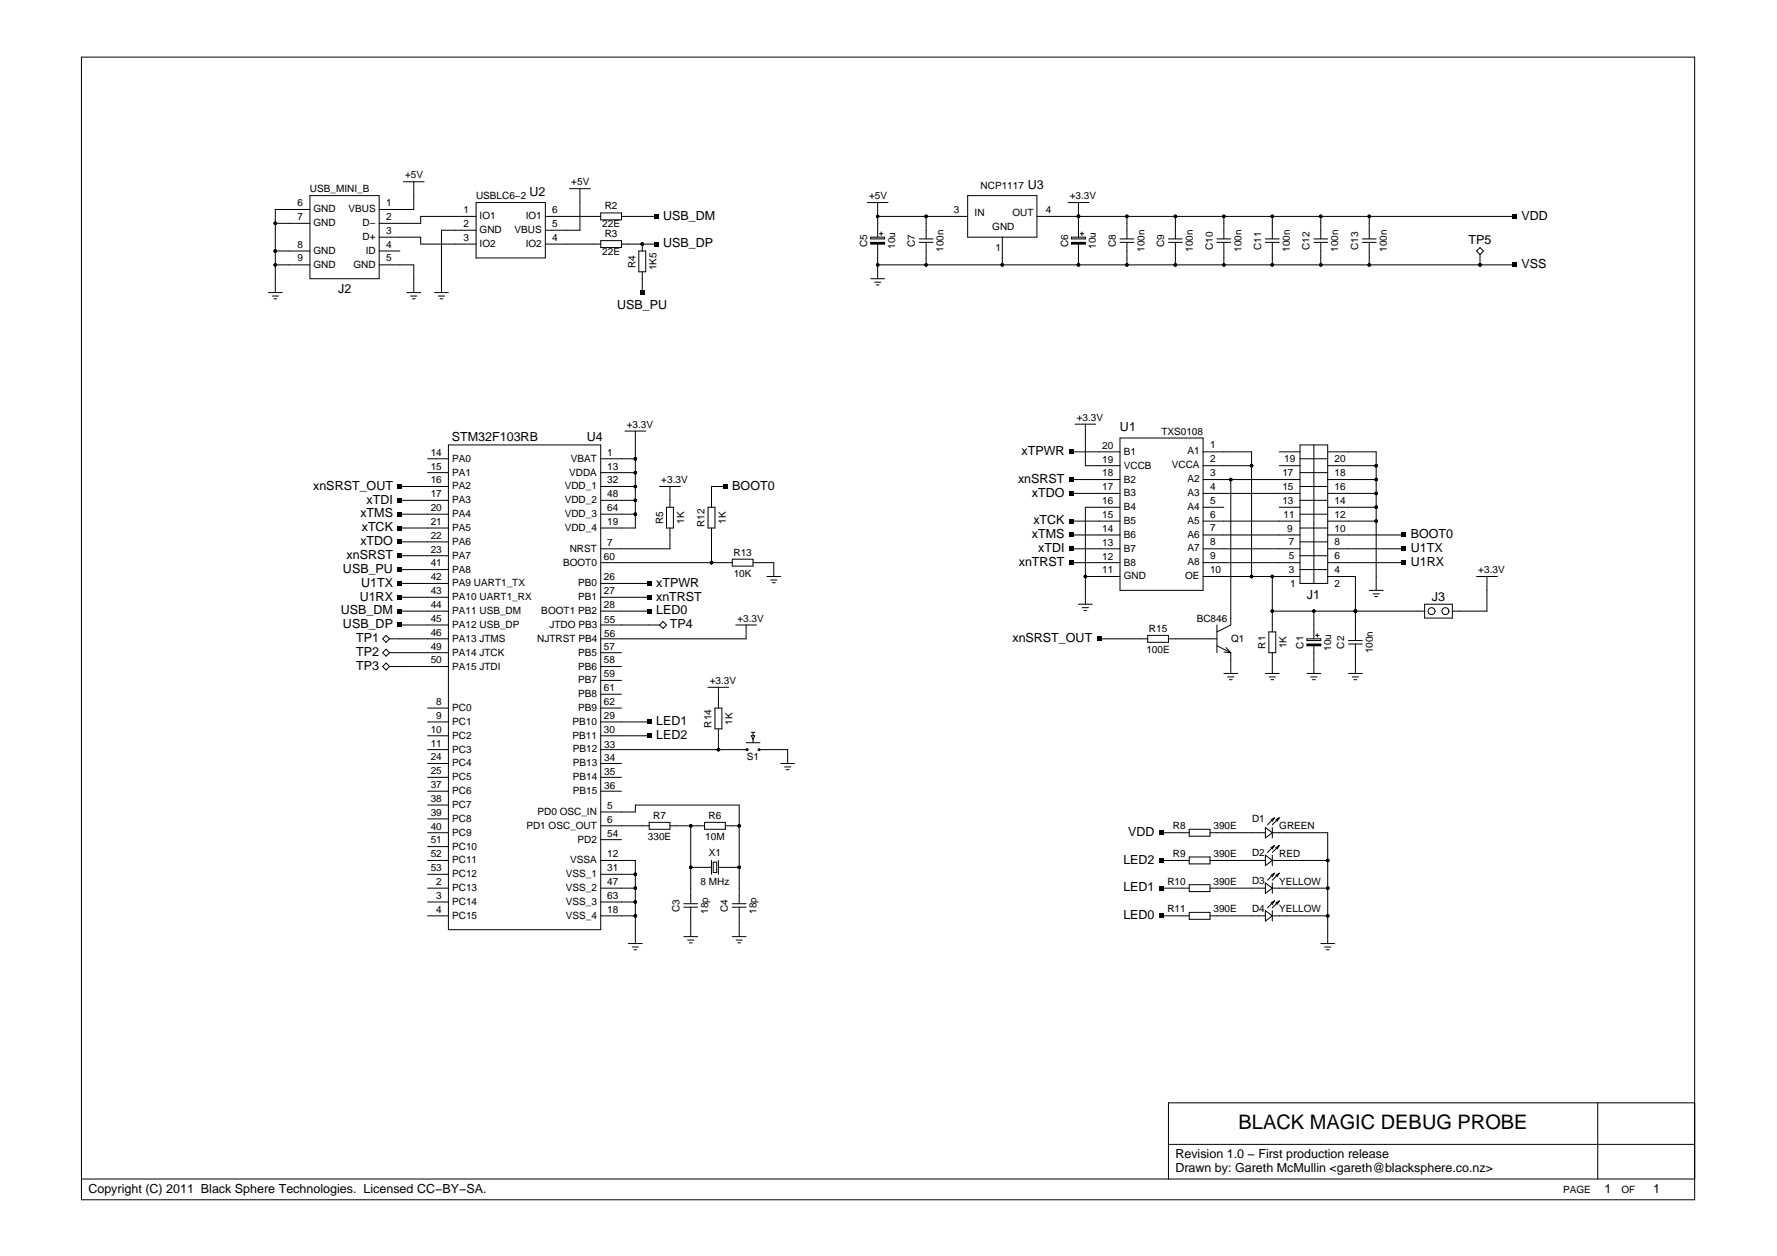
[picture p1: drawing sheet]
<svg xmlns="http://www.w3.org/2000/svg" width="297mm" height="210mm" viewBox="0 0 297 210" stroke-linecap="round" stroke-linejoin="round" font-family="sans-serif">
<g fill="none" stroke="#000" stroke-width=".17">
<path d="M13.6 9.5h269.7v191h-269.7zM46 37.3h5.8M51.8 35h-5.8v13.9M51.8 32.7h11.6v13.9h-11.6zM63.4 39.6h6.9v1.2h9.3M67.4 30.4h3.5M69.2 30.4v4.6h-5.8M79.6 33.9h11.6v9.2h-11.6zM79.6 36.2h-9.3v1.1h-6.9M79.6 38.5h-5.8v10.4M91.2 36.2h9.2M95.2 31.5h3.5"/>
<path d="M96.9 31.5v7h-5.7M100.4 35.6h3.5v1.1h-3.5zM103.9 36.2h5.8M145 33.9h3.4M145.6 39.6h2.3v.3h-2.3zM146.7 36.2h15.1M146.7 33.9v5.7M147 39.1h.6M147.3 38.8v.5M153.7 39.9h2.3M154.8 36.2v3.7M161.8 32.7h11.5v6.9h-11.5z"/>
<path d="M167.5 39.6v4.7M173.3 36.2h79.9M178.5 33.9h3.5M179.1 39.6h2.3v.3h-2.3zM180.3 33.9v5.7M180.6 39.1h.5M180.9 38.8v.5M187.2 39.9h2.3M188.4 36.2v3.7M195.3 39.9h2.3M196.5 36.2v3.7M203.4 39.9h2.3"/>
<path d="M204.6 36.2v3.7M211.5 39.9h2.3M212.7 36.2v3.7M219.6 39.9h2.3M220.8 36.2v3.7M227.7 39.9h2.3M228.9 36.2v3.7M44.9 48.9h2.3M45.5 49.5h1M45.8 49.9h.5M46 42h5.8M46 44.3h5.8"/>
<path d="M63.4 44.3h5.8v4.6M63.4 42h3.5M68 48.9h2.3M68.6 49.5h1.1M68.9 49.9h.5M72.6 48.9h2.4M73.3 49.5h1M73.6 49.9h.4M91.2 40.8h9.2M100.4 40.2h3.5v1.2h-3.5zM103.9 40.8h5.8M106.8 42h1.1v3.4h-1.1z"/>
<path d="M107.4 40.8v1.2M107.4 45.4v3.5M145.6 40.5h2.3v.3h-2.3zM145.6 46.6h2.3M146.2 47.2h1M146.5 47.6h.4M146.7 44.3h106.5M146.7 40.8v5.8M153.7 40.5h2.3M154.8 40.5v3.8M179.1 40.5h2.3v.3h-2.3zM180.3 40.8v3.5"/>
<path d="M187.2 40.5h2.3M188.4 40.5v3.8M195.3 40.5h2.3M196.5 40.5v3.8M203.4 40.5h2.3M204.6 40.5v3.8M211.5 40.5h2.3M212.7 40.5v3.8M219.6 40.5h2.3M220.8 40.5v3.8M227.7 40.5h2.3M228.9 40.5v3.8"/>
<path d="M247.4 42.5v1.8M247.4 41.4l.6 .6-.6 .5-.6-.5zM71.5 76.7h3.5M71.5 79h3.5M75 74.4h25.4v81h-25.4zM100.4 76.7h5.8M100.4 79h5.8M104.5 72h3.4M106.2 72v16.2h-5.8M179.1 75.5h8.1M179.7 70.9h3.5M181.4 70.9v6.9h5.8"/>
<path d="M187.2 73.2h13.9v25.5h-13.9zM201.1 77.8h8.1M201.1 75.5h8.1v20.8M213.8 77.8h3.5M213.8 75.5h3.5M217.3 74.4h4.6v23.1h-4.6zM217.3 76.7h4.6M217.3 79h4.6M219.6 74.4v23.1M221.9 77.8h8.1M221.9 75.5h8.1v23.2M66.9 97.5h8.1"/>
<path d="M66.9 81.3h8.1M66.9 83.6h8.1M66.9 85.9h8.1M66.9 88.2h8.1M66.9 90.6h8.1M66.9 92.9h8.1M66.9 95.2h8.1M66.9 99.8h8.1M100.4 97.5h8.1M100.4 94h22M100.4 81.3h5.8M100.4 83.6h5.8"/>
<path d="M100.4 85.9h5.8M100.4 99.8h8.1M110.3 81.3h3.4M111.4 84.8h1.2v3.4h-1.2zM112 88.2v3.5h-11.6M112 81.3v3.5M118.4 84.8h1.1v3.4h-1.1zM118.9 88.2v5.8M121.2 81.3h-2.3v3.5M122.4 93.5h3.5v1.1h-3.5zM125.9 94h3.4v2.3M128.2 96.3h2.3"/>
<path d="M128.8 96.9h1.1M129.1 97.4h.5M179.1 94h8.1M179.1 91.7h8.1M179.1 89.4h8.1M179.1 87.1h8.1M179.1 82.5h8.1M179.1 80.1h8.1M181.4 96.3h5.8M187.2 84.8h-5.8v16.2M201.1 96.3h16.2M201.1 94h16.2"/>
<path d="M201.1 91.7h16.2M201.1 89.4h16.2M201.1 87.1h16.2M201.1 84.8h3.5M201.1 82.5h16.2M201.1 80.1h16.2M205.7 80.1v24.3l-2.3 1.2M212.7 96.3v9.3M213.8 84.8h3.5M217.3 81.3h4.6M217.3 83.6h4.6M217.3 85.9h4.6"/>
<path d="M217.3 88.2h4.6M217.3 90.6h4.6M217.3 92.9h4.6M217.3 95.2h4.6M221.9 96.3h4.7v10.8M221.9 94h12.8M221.9 91.7h12.8M221.9 89.4h12.8M221.9 87.1h8.1M221.9 84.8h8.1M221.9 82.5h8.1M221.9 80.1h8.1"/>
<path d="M228.9 98.7h2.3M229.5 99.2h1.1M229.8 99.7h.5M246.8 96.3h3.5M248.6 96.3v5.8h-5.8M64 109.1l.5-.6 .6 .6-.6 .6zM64.5 106.2l.6 .6-.6 .5-.5-.5zM64.5 110.8l.6 .6-.6 .6-.5-.6zM65.1 106.8h9.9M65.1 109.1h9.9M65.1 111.4h9.9M66.9 102.1h8.1"/>
<path d="M66.9 104.4h8.1M71.5 118.3h3.5M100.4 102.1h8.1M100.4 109.1h3.5M100.4 118.3h3.5M100.4 116h3.5M100.4 113.7h3.5M100.4 111.4h3.5M100.4 104.4h9.9M110.8 103.9l.6 .5-.6 .6-.5-.6zM118.4 114.9h3.4M119.5 118.3h1.2v3.5h-1.2z"/>
<path d="M120.1 114.9v3.4M123 104.4h3.5M124.7 104.4v2.4h-24.3M180.3 101h2.3M180.9 101.6h1.1M181.2 102h.5M183.7 106.8h8.1M191.8 106.2h3.5v1.1h-3.5zM195.3 106.8h8.1M203.4 107.9l2.3 1.2M203.4 104.4v4.7M204.6 112.5h2.3"/>
<path d="M204.6 109l1.1 .1M204.9 108.2l.8 .9M205.2 113.1h1.1M205.5 113.6h.5M205.7 109.1v3.4M211.5 112.5h2.3M212.1 105.6h1.2v3.5h-1.2zM212.2 113.1h1M212.4 113.6h.5M212.7 109.1v3.4M212.7 102.1h25.4M218.5 112.5h2.3"/>
<path d="M218.5 106.8h2.3v.3h-2.3zM218.5 107.6h2.3v.3h-2.3zM219.1 113.1h1M219.4 113.6h.5M219.6 102.1v4.7M219.6 107.9v4.6M219.9 106.2h.6M220.2 105.9v.6M225.4 112.5h2.3M225.4 107.6h2.3M225.4 107.1h2.3M226 113.1h1.1"/>
<path d="M226.3 113.6h.5M226.6 107.6v4.9M238.1 101h4.7v2.3h-4.7zM71.5 139.2h3.5M71.5 123h3.5M71.5 120.7h3.5M71.5 129.9h3.5M71.5 127.6h3.5M71.5 125.3h3.5M71.5 136.9h3.5M71.5 134.5h3.5M71.5 132.2h3.5"/>
<path d="M100.4 123h8.1M100.4 120.7h8.1M100.4 129.9h3.5M100.4 127.6h3.5M100.4 125.3h24.3M100.4 138h8.1M100.4 135.7h5.8v-1.2h17.4v16.5M100.4 132.2h3.5M108.5 137.4h3.5v1.2h-3.5zM112 138h5.8M115.5 138v13M117.8 137.4h3.4v1.2h-3.4z"/>
<path d="M120.1 121.8v3.5M121.2 138h2.4M124.7 124.1h2.3M125.6 123h.6l-.3 .5zM125.6 122.4h.6M125.9 122.4v.6M125.9 123.5v.6M127 125.3h4.7v2.3M130.5 127.6h2.3M131.1 128.2h1.1M131.4 128.6h.5M194.2 139.2h4.6"/>
<path d="M198.8 138.6h3.5v1.1h-3.5zM202.3 139.2h9.2M211.5 138.3l1.2 .9-1.2 .8zM212.7 139.2h9.2v18.5M212.7 138.3v1.7M213 136.7l-.3 .6M213 136.7l-.6 .3M213 136.7l-1.1 1.1M213.8 136.7l-.3 .6M213.8 136.7l-.5 .3M213.8 136.7l-1.1 1.1M71.5 153.1h3.5"/>
<path d="M71.5 148.4h3.5M71.5 143.8h3.5M71.5 150.7h3.5M71.5 146.1h3.5M71.5 141.5h3.5M100.4 153.1h5.8M100.4 148.4h5.8M100.4 143.8h5.8v13.9M100.4 150.7h5.8M100.4 140.3h3.5M100.4 146.1h5.8M105 157.7h2.4"/>
<path d="M105.7 158.3h1M106 158.7h.4M114.3 151h2.3M114.3 151.6h2.3M114.3 156.5h2.3M114.9 157.1h1.1M115.2 157.6h.5M115.5 145h3.4M115.5 151.6v4.9M118.9 143.8v2.3M119.2 144.1h.6v1.7h-.6zM120.1 145h3.5"/>
<path d="M120.1 143.8v2.3M122.4 151h2.3M122.4 151.6h2.3M122.4 156.5h2.3M123 157.1h1.1M123.3 157.6h.5M123.6 151.6v4.9M194.2 153.1h4.6M194.2 148.4h4.6M194.2 143.8h4.6M198.8 143.2h3.5v1.2h-3.5zM198.8 147.8h3.5v1.2h-3.5z"/>
<path d="M198.8 152.5h3.5v1.1h-3.5zM202.3 153.1h9.2M202.3 148.4h9.2M202.3 143.8h9.2M211.5 142.9l1.2 .9-1.2 .9zM211.5 147.6l1.2 .8-1.2 .9zM211.5 152.2l1.2 .9-1.2 .8zM212.7 142.9v1.8M212.7 147.6v1.7M212.7 152.2v1.7M212.7 153.1h9.2M212.7 148.4h9.2"/>
<path d="M212.7 143.8h9.2M213 141.3l-.3 .6M213 141.3l-.6 .4M213 141.3l-1.1 1.2M213 145.9l-.3 .6M213 145.9l-.6 .4M213 145.9l-1.1 1.2M213 150.6l-.3 .5M213 150.6l-.6 .3M213 150.6l-1.1 1.1M213.8 141.3l-.3 .6M213.8 141.3l-.5 .4"/>
<path d="M213.8 141.3l-1.1 1.2M213.8 145.9l-.3 .6M213.8 145.9l-.5 .4M213.8 145.9l-1.1 1.2M213.8 150.6l-.3 .5M213.8 150.6l-.5 .3M213.8 150.6l-1.1 1.1M220.8 157.7h2.3M221.4 158.3h1.1M221.7 158.7h.5M13.6 197h269.7M195.3 191.2h88"/>
<path d="M267.1 184.3v12.7M283.3 184.3h-88v12.7"/>
<circle cx="239.3" cy="102.1" r=".58"/>
<circle cx="241.6" cy="102.1" r=".58"/>
<circle cx="124.9" cy="125.3" r=".16"/>
<circle cx="126.9" cy="125.3" r=".16"/>
</g>
<g fill="#000">
<path d="M109.3 35.8h.7v.7h-.7zM252.8 35.8h.7v.7h-.7zM107 48.5h.7v.7h-.7zM109.3 40.4h.7v.7h-.7zM252.8 43.9h.7v.7h-.7zM178.8 79.8h.7v.7h-.7zM178.8 75.2h.7v.7h-.7zM66.5 94.8h.7v.7h-.7zM66.5 81h.7v.6h-.7zM66.5 83.3h.7v.7h-.7zM66.5 85.6h.7v.7h-.7zM66.5 87.9h.7v.7h-.7z"/>
<path d="M66.5 90.2h.7v.7h-.7zM66.5 92.5h.7v.7h-.7zM66.5 97.2h.7v.7h-.7zM66.5 99.5h.7v.7h-.7zM108.2 97.2h.7v.7h-.7zM108.2 99.5h.7v.7h-.7zM120.9 81h.7v.6h-.7zM178.8 89.1h.7v.6h-.7zM178.8 91.4h.7v.7h-.7zM178.8 86.7h.7v.7h-.7zM178.8 82.1h.7v.7h-.7zM178.8 93.7h.7v.7h-.7z"/>
<path d="M234.3 89.1h.7v.6h-.7zM234.3 91.4h.7v.7h-.7zM234.3 93.7h.7v.7h-.7zM66.5 101.8h.7v.7h-.7zM66.5 104.1h.7v.7h-.7zM108.2 101.8h.7v.7h-.7zM183.4 106.4h.7v.7h-.7zM108.2 120.3h.7v.7h-.7zM108.2 122.6h.7v.7h-.7zM193.8 138.8h.7v.7h-.7zM193.8 152.7h.7v.7h-.7zM193.8 148.1h.7v.7h-.7z"/>
<path d="M193.8 143.5h.7v.6h-.7z"/>
<circle cx="46" cy="37.3" r=".29"/>
<circle cx="146.7" cy="36.2" r=".29"/>
<circle cx="154.8" cy="36.2" r=".29"/>
<circle cx="180.3" cy="36.2" r=".29"/>
<circle cx="188.4" cy="36.2" r=".29"/>
<circle cx="196.5" cy="36.2" r=".29"/>
<circle cx="204.6" cy="36.2" r=".29"/>
<circle cx="212.7" cy="36.2" r=".29"/>
<circle cx="220.8" cy="36.2" r=".29"/>
<circle cx="228.9" cy="36.2" r=".29"/>
<circle cx="46" cy="42" r=".29"/>
<circle cx="46" cy="44.3" r=".29"/>
<circle cx="107.4" cy="40.8" r=".29"/>
<circle cx="146.7" cy="44.3" r=".29"/>
<circle cx="154.8" cy="44.3" r=".29"/>
<circle cx="167.5" cy="44.3" r=".29"/>
<circle cx="180.3" cy="44.3" r=".29"/>
<circle cx="188.4" cy="44.3" r=".29"/>
<circle cx="196.5" cy="44.3" r=".29"/>
<circle cx="204.6" cy="44.3" r=".29"/>
<circle cx="212.7" cy="44.3" r=".29"/>
<circle cx="220.8" cy="44.3" r=".29"/>
<circle cx="228.9" cy="44.3" r=".29"/>
<circle cx="247.4" cy="44.3" r=".29"/>
<circle cx="106.2" cy="79" r=".29"/>
<circle cx="106.2" cy="76.7" r=".29"/>
<circle cx="209.2" cy="77.8" r=".29"/>
<circle cx="230" cy="77.8" r=".29"/>
<circle cx="106.2" cy="85.9" r=".29"/>
<circle cx="106.2" cy="81.3" r=".29"/>
<circle cx="106.2" cy="83.6" r=".29"/>
<circle cx="118.9" cy="94" r=".29"/>
<circle cx="181.4" cy="96.3" r=".29"/>
<circle cx="205.7" cy="80.1" r=".29"/>
<circle cx="209.2" cy="96.3" r=".29"/>
<circle cx="212.7" cy="96.3" r=".29"/>
<circle cx="230" cy="87.1" r=".29"/>
<circle cx="230" cy="80.1" r=".29"/>
<circle cx="230" cy="82.5" r=".29"/>
<circle cx="230" cy="84.8" r=".29"/>
<circle cx="212.7" cy="102.1" r=".29"/>
<circle cx="219.6" cy="102.1" r=".29"/>
<circle cx="226.6" cy="102.1" r=".29"/>
<circle cx="115.5" cy="138" r=".29"/>
<circle cx="120.1" cy="125.3" r=".29"/>
<circle cx="123.6" cy="138" r=".29"/>
<circle cx="106.2" cy="148.4" r=".29"/>
<circle cx="106.2" cy="146.1" r=".29"/>
<circle cx="106.2" cy="153.1" r=".29"/>
<circle cx="106.2" cy="150.7" r=".29"/>
<circle cx="115.5" cy="145" r=".29"/>
<circle cx="123.6" cy="145" r=".29"/>
<circle cx="221.9" cy="148.4" r=".29"/>
<circle cx="221.9" cy="153.1" r=".29"/>
<circle cx="221.9" cy="143.8" r=".29"/>
</g>
<path d="M145.6 40.6h2.3M179.1 40.6h2.3M218.5 107.8h2.3" fill="none" stroke="#000" stroke-width=".29"/>
<text font-size="3.3" x="207" y="188.7">BLACK MAGIC DEBUG PROBE</text>
<g font-size="2.1">
<text x="88.5" y="32.7">U2</text>
<text x="171.8" y="31.5">U3</text>
<text x="110.8" y="36.7">USB_DM</text>
<text x="110.8" y="41.4">USB_DP</text>
<text x="245.5" y="40.8">TP5</text>
<text x="254.3" y="36.7">VDD</text>
<text x="254.3" y="44.8">VSS</text>
<text x="56.5" y="48.9">J2</text>
<text x="103.2" y="51.6">USB_PU</text>
<text x="75.5" y="73.8">STM32F103RB</text>
<text x="98.1" y="73.8">U4</text>
<text x="170.8" y="76.1">xTPWR</text>
<text x="187.2" y="72">U1</text>
<text x="52.3" y="81.8">xnSRST_OUT</text>
<text x="122.4" y="81.8">BOOT0</text>
<text x="170.2" y="80.7">xnSRST</text>
<text x="172.5" y="83">xTDO</text>
<text x="60.2" y="86.5">xTMS</text>
<text x="60.5" y="88.8">xTCK</text>
<text x="61.3" y="84.2">xTDI</text>
<text x="172.5" y="90">xTMS</text>
<text x="172.7" y="87.6">xTCK</text>
<text x="235.8" y="90">BOOT0</text>
<text x="57.3" y="95.7">USB_PU</text>
<text x="57.9" y="93.4">xnSRST</text>
<text x="60.2" y="91.1">xTDO</text>
<text x="170.3" y="94.6">xnTRST</text>
<text x="173.5" y="92.3">xTDI</text>
<text x="235.8" y="92.3">U1TX</text>
<text x="235.8" y="94.6">U1RX</text>
<text x="60.1" y="100.4">U1RX</text>
<text x="60.4" y="98">U1TX</text>
<text x="109.7" y="98">xTPWR</text>
<text x="109.7" y="100.4">xnTRST</text>
<text x="218.5" y="100.2">J1</text>
<text x="239.4" y="100.4">J3</text>
<text x="57" y="102.7">USB_DM</text>
<text x="57.3" y="105">USB_DP</text>
<text x="59.5" y="107.3">TP1</text>
<text x="109.7" y="102.7">LED0</text>
<text x="112" y="105">TP4</text>
<text x="169.2" y="107.3">xnSRST_OUT</text>
<text x="59.5" y="111.9">TP3</text>
<text x="59.5" y="109.6">TP2</text>
<text x="109.7" y="121.2">LED1</text>
<text x="109.7" y="123.5">LED2</text>
<text x="188.6" y="139.7">VDD</text>
<text x="187.8" y="149">LED1</text>
<text x="187.8" y="144.3">LED2</text>
<text x="187.8" y="153.6">LED0</text>
<text x="196.5" y="193.6">Revision 1.0 − First production release</text>
<text x="196.5" y="195.9">Drawn by: Gareth McMullin &lt;gareth@blacksphere.co.nz&gt;</text>
<text x="14.8" y="199.4">Copyright (C) 2011 Black Sphere Technologies. Licensed CC−BY−SA.</text>
<text x="268.2" y="199.4">1</text>
<text x="276.3" y="199.4">1</text>
</g>
<g font-size="1.7">
<text x="67.7" y="29.8">+5V</text>
<text x="49.7" y="34.4">6</text>
<text x="51.8" y="32.1">USB_MINI_B</text>
<text x="52.4" y="35.5">GND</text>
<text x="58.2" y="35.5">VBUS</text>
<text x="64.5" y="34.4">1</text>
<text x="77.5" y="35.6">1</text>
<text x="79.6" y="33.3">USBLC6−2</text>
<text x="92.3" y="35.6">6</text>
<text x="95.5" y="31">+5V</text>
<text x="101.1" y="35">R2</text>
<text x="145.3" y="33.3">+5V</text>
<text x="159.4" y="35.6">3</text>
<text x="163.9" y="31.5">NCP1117</text>
<text x="174.8" y="35.6">4</text>
<text x="178.8" y="33.3">+3.3V</text>
<text x="49.7" y="36.7">7</text>
<text x="49.7" y="41.4">8</text>
<text x="52.4" y="37.8">GND</text>
<text x="60.6" y="40.1">D+</text>
<text x="60.6" y="37.8">D−</text>
<text x="64.5" y="41.4">4</text>
<text x="64.5" y="39.1">3</text>
<text x="64.5" y="36.7">2</text>
<text x="77.5" y="37.9">2</text>
<text x="77.5" y="40.2">3</text>
<text x="80.2" y="36.6">IO1</text>
<text x="80.2" y="38.9">GND</text>
<text x="80.2" y="41.2">IO2</text>
<text x="86" y="38.9">VBUS</text>
<text x="87.9" y="41.2">IO2</text>
<text x="87.9" y="36.6">IO1</text>
<text x="92.3" y="37.9">5</text>
<text x="92.3" y="40.2">4</text>
<text x="100.7" y="37.9">22E</text>
<text x="101.1" y="39.6">R3</text>
<text x="145" y="41.3" transform="rotate(-90 145 41.3)">C5</text>
<text x="149.6" y="41.6" transform="rotate(-90 149.6 41.6)">10u</text>
<text x="152.9" y="41.3" transform="rotate(-90 152.9 41.3)">C7</text>
<text x="162.9" y="36.2">IN</text>
<text x="165.9" y="38.5">GND</text>
<text x="166.4" y="42">1</text>
<text x="169.3" y="36.2">OUT</text>
<text x="178.5" y="41.3" transform="rotate(-90 178.5 41.3)">C6</text>
<text x="183.2" y="41.6" transform="rotate(-90 183.2 41.6)">10u</text>
<text x="186.5" y="41.3" transform="rotate(-90 186.5 41.3)">C8</text>
<text x="194.6" y="41.3" transform="rotate(-90 194.6 41.3)">C9</text>
<text x="202.7" y="41.7" transform="rotate(-90 202.7 41.7)">C10</text>
<text x="210.8" y="41.7" transform="rotate(-90 210.8 41.7)">C11</text>
<text x="218.9" y="41.7" transform="rotate(-90 218.9 41.7)">C12</text>
<text x="227" y="41.7" transform="rotate(-90 227 41.7)">C13</text>
<text x="49.7" y="43.7">9</text>
<text x="52.4" y="42.4">GND</text>
<text x="52.4" y="44.7">GND</text>
<text x="59.1" y="44.7">GND</text>
<text x="61.1" y="42.4">ID</text>
<text x="64.5" y="43.7">5</text>
<text x="100.7" y="42.6">22E</text>
<text x="106.2" y="44.8" transform="rotate(-90 106.2 44.8)">R4</text>
<text x="109.7" y="45.2" transform="rotate(-90 109.7 45.2)">1K5</text>
<text x="157.7" y="42.1" transform="rotate(-90 157.7 42.1)">100n</text>
<text x="191.3" y="42.1" transform="rotate(-90 191.3 42.1)">100n</text>
<text x="199.4" y="42.1" transform="rotate(-90 199.4 42.1)">100n</text>
<text x="207.5" y="42.1" transform="rotate(-90 207.5 42.1)">100n</text>
<text x="215.6" y="42.1" transform="rotate(-90 215.6 42.1)">100n</text>
<text x="223.7" y="42.1" transform="rotate(-90 223.7 42.1)">100n</text>
<text x="231.8" y="42.1" transform="rotate(-90 231.8 42.1)">100n</text>
<text x="104.8" y="71.5">+3.3V</text>
<text x="180" y="70.3">+3.3V</text>
<text x="72" y="76.2">14</text>
<text x="75.6" y="77.2">PA0</text>
<text x="95.4" y="77.2">VBAT</text>
<text x="101.5" y="76.2">1</text>
<text x="184.3" y="75">20</text>
<text x="184.3" y="77.3">19</text>
<text x="187.9" y="76">B1</text>
<text x="194.1" y="72.6">TXS0108</text>
<text x="198.5" y="75.9">A1</text>
<text x="202.3" y="74.9">1</text>
<text x="202.3" y="77.3">2</text>
<text x="214.7" y="77.3">19</text>
<text x="223.1" y="77.3">20</text>
<text x="72" y="83.1">17</text>
<text x="72" y="80.8">16</text>
<text x="72" y="78.5">15</text>
<text x="75.6" y="81.8">PA2</text>
<text x="75.6" y="79.5">PA1</text>
<text x="94.4" y="81.8">VDD_1</text>
<text x="95.1" y="79.5">VDDA</text>
<text x="101.5" y="78.5">13</text>
<text x="101.5" y="80.8">32</text>
<text x="101.5" y="83.1">48</text>
<text x="110.5" y="80.7">+3.3V</text>
<text x="184.3" y="79.6">18</text>
<text x="184.3" y="81.9">17</text>
<text x="187.9" y="78.3">VCCB</text>
<text x="187.9" y="80.6">B2</text>
<text x="187.9" y="83">B3</text>
<text x="195.9" y="78.3">VCCA</text>
<text x="198.5" y="80.6">A2</text>
<text x="198.5" y="82.9">A3</text>
<text x="202.3" y="79.6">3</text>
<text x="202.3" y="81.9">4</text>
<text x="214.4" y="81.9">15</text>
<text x="214.4" y="79.6">17</text>
<text x="223.1" y="81.9">16</text>
<text x="223.1" y="79.6">18</text>
<text x="72" y="87.7">21</text>
<text x="72" y="85.4">20</text>
<text x="75.6" y="88.7">PA5</text>
<text x="75.6" y="86.4">PA4</text>
<text x="75.6" y="84.1">PA3</text>
<text x="94.4" y="86.4">VDD_3</text>
<text x="94.4" y="88.7">VDD_4</text>
<text x="94.4" y="84.1">VDD_2</text>
<text x="101.5" y="85.4">64</text>
<text x="101.5" y="87.7">19</text>
<text x="110.8" y="87.6" transform="rotate(-90 110.8 87.6)">R5</text>
<text x="114.4" y="87.5" transform="rotate(-90 114.4 87.5)">1K</text>
<text x="117.8" y="88" transform="rotate(-90 117.8 88)">R12</text>
<text x="121.3" y="87.5" transform="rotate(-90 121.3 87.5)">1K</text>
<text x="184.3" y="84.3">16</text>
<text x="184.3" y="86.6">15</text>
<text x="184.3" y="88.9">14</text>
<text x="187.9" y="85.3">B4</text>
<text x="187.9" y="87.6">B5</text>
<text x="187.9" y="89.9">B6</text>
<text x="198.5" y="85.2">A4</text>
<text x="198.5" y="87.5">A5</text>
<text x="198.5" y="89.8">A6</text>
<text x="202.3" y="84.2">5</text>
<text x="202.3" y="86.5">6</text>
<text x="202.3" y="88.8">7</text>
<text x="214.4" y="84.2">13</text>
<text x="214.5" y="86.6">11</text>
<text x="215.2" y="88.9">9</text>
<text x="223.1" y="88.9">10</text>
<text x="223.1" y="86.6">12</text>
<text x="223.1" y="84.2">14</text>
<text x="72" y="92.4">23</text>
<text x="72" y="90">22</text>
<text x="72" y="94.7">41</text>
<text x="75.6" y="93.4">PA7</text>
<text x="75.6" y="91">PA6</text>
<text x="75.6" y="95.7">PA8</text>
<text x="94.1" y="94.5">BOOT0</text>
<text x="95.2" y="92.2">NRST</text>
<text x="100.9" y="93.5">60</text>
<text x="101.5" y="91.2">7</text>
<text x="122.6" y="92.9">R13</text>
<text x="184.3" y="91.2">13</text>
<text x="184.3" y="93.5">12</text>
<text x="184.3" y="95.8">11</text>
<text x="187.9" y="92.2">B7</text>
<text x="187.9" y="94.5">B8</text>
<text x="198.5" y="92.2">A7</text>
<text x="198.5" y="94.5">A8</text>
<text x="202.3" y="91.1">8</text>
<text x="202.3" y="93.5">9</text>
<text x="202.3" y="95.8">10</text>
<text x="215.5" y="95.8">3</text>
<text x="215.5" y="93.5">5</text>
<text x="215.5" y="91.2">7</text>
<text x="223.1" y="95.8">4</text>
<text x="223.1" y="93.5">6</text>
<text x="223.1" y="91.2">8</text>
<text x="247.1" y="95.8">+3.3V</text>
<text x="72" y="101.6">44</text>
<text x="72" y="99.3">43</text>
<text x="72" y="97">42</text>
<text x="75.6" y="100.3">PA10 UART1_RX</text>
<text x="75.6" y="98">PA9 UART1_TX</text>
<text x="96.6" y="100.3">PB1</text>
<text x="96.6" y="98">PB0</text>
<text x="100.9" y="101.6">28</text>
<text x="100.9" y="99.3">27</text>
<text x="100.9" y="97">26</text>
<text x="122.7" y="96.4">10K</text>
<text x="187.9" y="96.8">GND</text>
<text x="198.1" y="96.8">OE</text>
<text x="215.6" y="98.1">1</text>
<text x="223.1" y="98.1">2</text>
<text x="72" y="106.2">46</text>
<text x="72" y="103.9">45</text>
<text x="75.6" y="107.3">PA13 JTMS</text>
<text x="75.6" y="105">PA12 USB_DP</text>
<text x="75.6" y="102.6">PA11 USB_DM</text>
<text x="89.8" y="107.2">NJTRST PB4</text>
<text x="90.5" y="102.6">BOOT1 PB2</text>
<text x="91.8" y="104.9">JTDO PB3</text>
<text x="101" y="104.1">55</text>
<text x="101" y="106.4">56</text>
<text x="123.3" y="103.9">+3.3V</text>
<text x="192" y="105.6">R15</text>
<text x="200" y="103.9">BC846</text>
<text x="205.8" y="107.2">Q1</text>
<text x="72" y="110.9">50</text>
<text x="72" y="108.6">49</text>
<text x="75.6" y="111.9">PA15 JTDI</text>
<text x="75.6" y="109.6">PA14 JTCK</text>
<text x="96.6" y="111.9">PB6</text>
<text x="96.6" y="109.6">PB5</text>
<text x="100.9" y="113.2">59</text>
<text x="100.9" y="110.9">58</text>
<text x="100.9" y="108.6">57</text>
<text x="191.6" y="109.1">100E</text>
<text x="211.5" y="108.4" transform="rotate(-90 211.5 108.4)">R1</text>
<text x="215.1" y="108.4" transform="rotate(-90 215.1 108.4)">1K</text>
<text x="217.9" y="108.4" transform="rotate(-90 217.9 108.4)">C1</text>
<text x="222.5" y="108.7" transform="rotate(-90 222.5 108.7)">10u</text>
<text x="224.7" y="108.4" transform="rotate(-90 224.7 108.4)">C2</text>
<text x="229.5" y="109.2" transform="rotate(-90 229.5 109.2)">100n</text>
<text x="72.9" y="117.8">8</text>
<text x="75.6" y="118.8">PC0</text>
<text x="96.6" y="118.8">PB9</text>
<text x="96.6" y="116.5">PB8</text>
<text x="96.6" y="114.2">PB7</text>
<text x="100.9" y="117.8">62</text>
<text x="100.9" y="115.5">61</text>
<text x="118.6" y="114.3">+3.3V</text>
<text x="72" y="124.8">11</text>
<text x="72" y="122.4">10</text>
<text x="72.9" y="120.1">9</text>
<text x="75.6" y="125.8">PC3</text>
<text x="75.6" y="123.5">PC2</text>
<text x="75.6" y="121.1">PC1</text>
<text x="95.7" y="123.5">PB11</text>
<text x="95.7" y="121.1">PB10</text>
<text x="95.7" y="125.7">PB12</text>
<text x="100.9" y="122.4">30</text>
<text x="100.9" y="120.1">29</text>
<text x="101" y="124.9">33</text>
<text x="118.9" y="121.6" transform="rotate(-90 118.9 121.6)">R14</text>
<text x="122.5" y="121.1" transform="rotate(-90 122.5 121.1)">1K</text>
<text x="72" y="129.4">25</text>
<text x="72" y="127.1">24</text>
<text x="72" y="131.7">37</text>
<text x="75.6" y="130.4">PC5</text>
<text x="75.6" y="128.1">PC4</text>
<text x="95.7" y="130.4">PB14</text>
<text x="95.7" y="128">PB13</text>
<text x="101" y="131.9">36</text>
<text x="101" y="129.6">35</text>
<text x="101" y="127.2">34</text>
<text x="124.9" y="127.1">S1</text>
<text x="72" y="136.3">39</text>
<text x="72" y="134">38</text>
<text x="75.6" y="137.4">PC8</text>
<text x="75.6" y="135">PC7</text>
<text x="75.6" y="132.7">PC6</text>
<text x="89.8" y="136.2">PD0 OSC_IN</text>
<text x="95.7" y="132.7">PB15</text>
<text x="101.5" y="137.5">6</text>
<text x="101.5" y="135.2">5</text>
<text x="109.2" y="136.9">R7</text>
<text x="118.4" y="136.9">R6</text>
<text x="209.3" y="137.3">D1</text>
<text x="72" y="143.3">52</text>
<text x="72" y="141">51</text>
<text x="72" y="138.6">40</text>
<text x="75.6" y="142">PC10</text>
<text x="75.6" y="139.7">PC9</text>
<text x="88" y="138.5">PD1 OSC_OUT</text>
<text x="96.5" y="140.8">PD2</text>
<text x="101.5" y="139.8">54</text>
<text x="101.5" y="143.3">12</text>
<text x="108.3" y="140.4">330E</text>
<text x="117.9" y="140.4">10M</text>
<text x="118.5" y="143.1">X1</text>
<text x="196.1" y="138.6">R8</text>
<text x="196.1" y="143.2">R9</text>
<text x="202.8" y="138.6">390E</text>
<text x="202.8" y="143.2">390E</text>
<text x="209.3" y="143.1">D2</text>
<text x="213.8" y="138.6">GREEN</text>
<text x="213.8" y="143.2">RED</text>
<text x="72" y="145.6">53</text>
<text x="72.9" y="147.9">2</text>
<text x="75.6" y="146.6">PC12</text>
<text x="75.6" y="144.3">PC11</text>
<text x="75.6" y="148.9">PC13</text>
<text x="94.6" y="146.6">VSS_1</text>
<text x="94.6" y="148.9">VSS_2</text>
<text x="95.3" y="144.3">VSSA</text>
<text x="101.5" y="145.6">31</text>
<text x="101.5" y="147.9">47</text>
<text x="117.1" y="147.9">8 MHz</text>
<text x="195.1" y="147.8">R10</text>
<text x="202.8" y="147.8">390E</text>
<text x="209.3" y="147.7">D3</text>
<text x="213.8" y="147.8">YELLOW</text>
<text x="72.9" y="150.2">3</text>
<text x="72.9" y="152.5">4</text>
<text x="75.6" y="151.2">PC14</text>
<text x="75.6" y="153.6">PC15</text>
<text x="94.6" y="151.2">VSS_3</text>
<text x="94.6" y="153.6">VSS_4</text>
<text x="101.5" y="150.2">63</text>
<text x="101.5" y="152.5">18</text>
<text x="113.6" y="152.4" transform="rotate(-90 113.6 152.4)">C3</text>
<text x="118.4" y="152.7" transform="rotate(-90 118.4 152.7)">18p</text>
<text x="121.7" y="152.4" transform="rotate(-90 121.7 152.4)">C4</text>
<text x="126.5" y="152.7" transform="rotate(-90 126.5 152.7)">18p</text>
<text x="195.1" y="152.5">R11</text>
<text x="202.8" y="152.5">390E</text>
<text x="209.3" y="152.3">D4</text>
<text x="213.8" y="152.5">YELLOW</text>
<text x="261.3" y="199.4">PAGE</text>
<text x="271" y="199.4">OF</text>
</g>
</svg>
